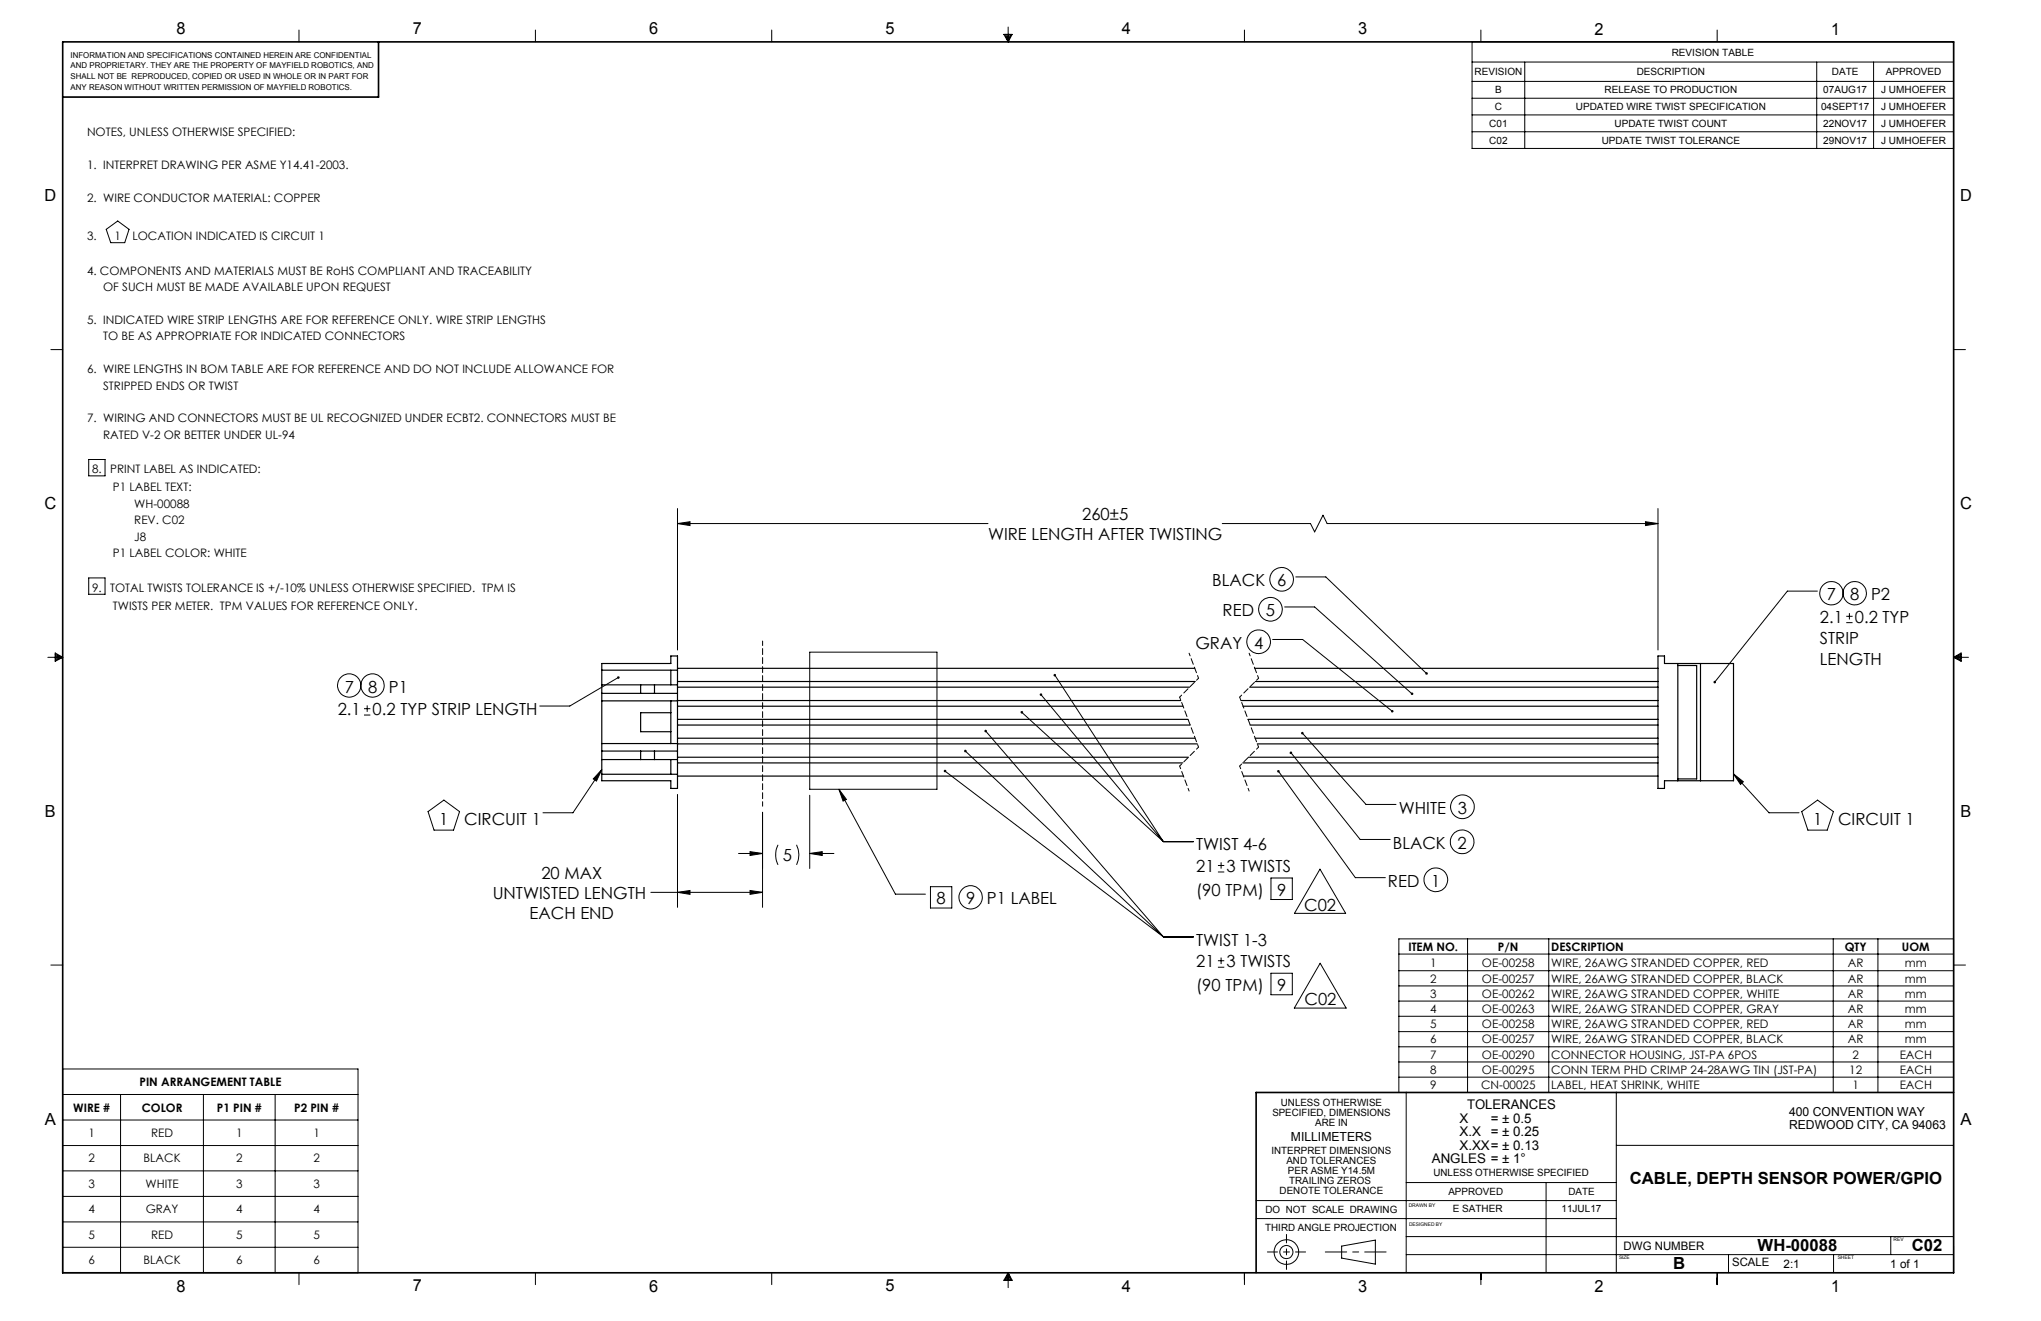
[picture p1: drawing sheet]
<svg xmlns="http://www.w3.org/2000/svg" width="432mm" height="279mm" viewBox="0 0 432 279" stroke-linecap="round" stroke-linejoin="round" font-family="sans-serif">
<g fill="none" stroke="#000" stroke-width=".21">
<path d="M63.3 6.4v2.5M113.3 6.4v2.5M163.3 6.4v2.5M212.4 7.3h1.7l-.8 1.6zM212.7 7.3l.6 1.6M213 7.3l.3 1.6M213.3 5.7v3.2M213.5 7.3l-.2 1.6M213.9 7.3l-.6 1.6M263.3 6.4v2.5M311.4 8.9h101.9v22.5h-101.9zM311.4 13.1h101.9"/>
<path d="M311.4 17.2h101.9M313.3 6.4v2.5M322.6 13.1v18.3M363.3 6.4v2.5M384.4 13.1v18.3M396.4 13.1v18.3M311.4 20.8h101.9M311.4 24.3h101.9M311.4 27.9h101.9M22.5 48.5l2.4-1.8 2.4 1.8-.9 2.8h-3zM10.8 73.9h2.5M413.3 73.9h2.5"/>
<path d="M18.8 97.2h3.4v3.4h-3.4zM143.3 110.7l2.7-.4v.9zM143.3 107.6v29.9M143.3 110.7h65.7M258.6 110.7h18.6l.9 1.8 1.8-3.5 .9 1.7h70M348.1 110.3l2.7 .4-2.7 .5zM350.8 107.6v29.9M10.1 139h3.2M11.7 138.1l1.6 .9-1.6 .9zM11.7 138.4l1.6 .6M11.7 138.7l1.6 .3M13.3 139l-1.6 .6"/>
<path d="M13.3 139l-1.6 .3M18.8 122.2h3.4v3.5h-3.4zM171.3 137.9h26.9v29h-26.9zM269.2 135.3h6.4l18.9 15.1M271.8 128.4h6.3l20.6 18.4M274.1 122h6.4l21.3 20.5M384.5 125h-6.4l-15.3 19.3M390.6 131.7h1.3M390.6 130.4h1.3M391.3 129.7v1.3M413.3 139h3.2M413.3 139l1.6-.9v1.8z"/>
<path d="M413.3 139l1.6 .6M413.3 139l1.6 .3M414.9 138.4l-1.6 .6M414.9 138.7l-1.6 .3M77 151.2h1.4M77 149.9h1.4M77.7 149.2v1.4M130.8 143.3l-10.3 6h-6.3M204.2 158.9l41.9 39.3M208.5 154.6l37.6 43.6M216.2 150.7l29.9 27.3M220.2 146.9l25.9 31.1"/>
<path d="M223.2 142.8l22.9 35.2M273.1 159.2l14.7 18.4h6.3M275.5 155l13.5 15.1h6.3M90.6 171.7l3.3-2.5 3.3 2.5-1.2 3.9h-4.2zM127.3 162.8l-1.1 2.4-.7-.5zM127.3 162.8l-6.1 9.1h-6.3M143.3 168v23.9M161.3 171.8v20.1M164.6 178.7a4.8 4.8 0 0 0 0 4.2M168.5 178.7a4.8 4.8 0 0 1 0 4.2M171.3 168.2v15.5M177.5 166.9l1.6 2.2-.7 .3z"/>
<path d="M177.5 166.9l11.9 22.2h6.4M199.9 163.1l46.2 35.1M246.1 178h6.4M270.5 163.1l16.2 22.5h6.4M366.7 163.7l2.1 1.6-.6 .6zM366.7 163.7l7.6 8.2h6.3M381.2 171.7l3.3-2.5 3.4 2.5-1.3 3.9h-4.1zM137.7 188.7h23.6M143.3 188.7l2.7-.4v.9zM156.2 180.5h5.1M158.7 188.3l2.6 .4-2.6 .5zM158.7 180.1l2.6 .4-2.6 .4z"/>
<path d="M171.3 180.5l2.7-.4v.8zM171.3 180.5h5.1M196.8 187.5h4.6v4.6h-4.6zM246.1 198.2h6.4M257.7 184.4h1.3M257.7 183.1h1.3M258.3 182.4v1.3M268.9 185.7h4.5v4.6h-4.5zM279.3 183.8l5.4 9.4h-10.8zM295.9 198.6h117.4v32.5h-117.4zM310.5 198.6v32.5M327.7 198.6v32.5"/>
<path d="M387.8 198.6v32.5M397.3 198.6v32.5M10.8 204.1h2.5M257.7 204.6h1.3M257.7 203.2h1.3M258.3 202.5v1.4M268.9 205.8h4.5v4.6h-4.5zM279.3 203.7l5.5 9.5h-11zM295.9 201.8h117.4M295.9 205.3h117.4M295.9 208.5h117.4M295.9 211.7h117.4"/>
<path d="M295.9 214.9h117.4M295.9 218.2h117.4M413.3 204.1h2.5M13.3 226.1h62.4v43.1h-62.4zM13.3 231.5h62.4M13.3 236.9h62.4M25.5 231.5v37.7M43 231.5v37.7M58.2 231.5v37.7M295.9 221.4h117.4M295.9 224.6h117.4M295.9 227.8h117.4"/>
<path d="M297.5 231.1v38.1M341.9 231.1v38.1M13.3 242.3h62.4M13.3 247.6h62.4M13.3 253h62.4M13.3 258.4h62.4M265.7 257.7h76.2M265.7 253.9h76.2M297.5 250.1h44.4M327.1 250.1v19.1M341.9 242.3h71.4M13.3 263.8h62.4"/>
<path d="M63.3 269.2v2.5M113.3 269.2v2.5M163.3 269.2v2.5M213.3 269.2v3.1M213.3 269.2l.8 1.6h-1.7zM213.3 269.2l-.6 1.6M213.3 269.2l-.3 1.6M213.3 269.2l.6 1.6M213.3 269.2l.2 1.6M263.3 269.2v2.5M283.8 263.6l7.2-1.3v5.1l-7.2-1.3zM297.5 265.4h115.8"/>
<path d="M297.5 261.5h115.8M313.3 269.2v2.5M363.3 269.2v2.5M365.7 265.4v3.8M387.9 265.4v3.8M400 261.5v3.9M413.3 263.6v5.6"/>
<circle cx="266.3" cy="135.7" r="2.51"/>
<circle cx="268.8" cy="128.9" r="2.51"/>
<circle cx="271.2" cy="122.5" r="2.5"/>
<circle cx="387.5" cy="125.5" r="2.47"/>
<circle cx="392.4" cy="125.5" r="2.46"/>
<circle cx="73.9" cy="145" r="2.47"/>
<circle cx="78.8" cy="145" r="2.46"/>
<circle cx="309.3" cy="178.1" r="2.49"/>
<circle cx="309.4" cy="170.6" r="2.5"/>
<circle cx="205.3" cy="189.8" r="2.46"/>
<circle cx="303.8" cy="186.1" r="2.51"/>
<circle cx="272.2" cy="264.8" r="2.6"/>
<circle cx="272.2" cy="264.8" r="1.38"/>
</g>
<path d="M251.6 138.2l2 5.2M264.3 138.2l2 5.2M249.6 147.4l4 10.6M253.6 143.4l-4 4M253.6 158l-4 4M262.3 147.4l4 10.6M266.3 143.4l-4 4M266.3 158l-4 4M249.6 162l2 5.3M262.3 162l2 5.3" fill="none" stroke="#000" stroke-width=".21" stroke-dasharray="1.3 .6" stroke-dashoffset=".7"/>
<path d="M293.2 264.8h-12.8" fill="none" stroke="#000" stroke-width=".21" stroke-dasharray="15.2 1.3 1.3 1.3" stroke-dashoffset="10.7"/>
<path d="M276.2 264.8h-8.1" fill="none" stroke="#000" stroke-width=".21" stroke-dasharray="15.2 1.3 1.3 1.3" stroke-dashoffset="13.1"/>
<path d="M272.2 268.5v-7.4" fill="none" stroke="#000" stroke-width=".21" stroke-dasharray="15.2 1.3 1.3 1.3" stroke-dashoffset="13.4"/>
<path d="M13.3 8.9h400v260.3h-400zM80.1 8.9v11.6h-66.8M413.3 231.1h-147.6v38.1" fill="none" stroke="#000" stroke-width=".35"/>
<path d="M161.3 135.6v34.9" fill="none" stroke="#000" stroke-width=".21" stroke-dasharray="1.3 .6" stroke-dashoffset=".3"/>
<g fill="#000">
<path d="M143.3 110.7l2.7-.4v.9zM348.1 110.3l2.7 .4-2.7 .5zM158.7 188.3l2.6 .4-2.6 .5zM143.3 188.7l2.7-.4v.9zM171.3 180.5l2.7-.4v.8zM158.7 180.1l2.6 .4-2.6 .4z"/>
<path d="M127.3 162.8l-1.1 2.4-.7-.5zM366.7 163.7l2.1 1.6-.6 .6zM362.6 144l-.1 .4 .3-.1-.2 .2a.27 .27 0 0 0 .4-.2 .27 .27 0 0 0-.4-.3zM208.4 154.4a.26 .26 0 0 0 0 .5 .26 .26 0 0 0 .4-.2 .26 .26 0 0 0-.4-.3l.1 .2zM204 158.7a.28 .28 0 0 0 .2 .4 .28 .28 0 0 0 .3-.3 .28 .28 0 0 0-.4-.2l.1 .3zM199.7 162.9a.27 .27 0 0 0 .2 .4 .27 .27 0 0 0 .3-.2 .27 .27 0 0 0-.4-.3l-.1 .1 .2 .2zM223 142.6a.28 .28 0 0 0 0 .5 .28 .28 0 0 0 .4-.2 .28 .28 0 0 0-.4-.3l.2 .2zM220 146.8a.27 .27 0 0 0 .1 .4 .27 .27 0 0 0 .4-.2 .27 .27 0 0 0-.4-.3l.1 .2zM216 150.5a.29 .29 0 0 0 0 .4 .29 .29 0 0 0 .4-.2 .29 .29 0 0 0-.4-.3l.2 .3zM270.3 162.9a.27 .27 0 0 0 0 .5 .27 .27 0 0 0 .4-.2 .27 .27 0 0 0-.3-.3l.1 .2zM272.9 159a.28 .28 0 0 0 .1 .5 .28 .28 0 0 0 .4-.2 .28 .28 0 0 0-.4-.3l.1 .2zM275.3 154.9a.26 .26 0 0 0 .2 .4 .26 .26 0 0 0 .3-.3 .26 .26 0 0 0-.5-.1l.2 .1zM294.3 150.3v.1a.27 .27 0 0 0 .1 .3 .27 .27 0 0 0 .3-.1l-.2-.2 .3 .1-.1-.3zM298.5 146.6v.3l.2 .1 .2-.1-.2-.1 .2 .1 .1-.2a.27 .27 0 0 0-.2-.2 .27 .27 0 0 0-.3 .1zM301.7 142.2l-.1 .1a.28 .28 0 0 0 .1 .4 .28 .28 0 0 0 .3-.1l-.2-.1 .2 .1a.27 .27 0 0 0 0-.4 .27 .27 0 0 0-.3 0zM130.6 143.1a.28 .28 0 0 0 .2 .5 .28 .28 0 0 0 .3-.4l-.3 .1 .3-.1zM177.5 166.9l1.6 2.2-.7 .3z"/>
</g>
<g fill="none" stroke="#000" stroke-width=".25">
<path d="M350.8 138.7h1.3v1.6h14.6v24.8h-14.6v1.7h-1.3zM127.3 140.3h14.6v-1.6h1.4v28.1h-1.4v-1.7h-14.6zM127.3 157.3h16M127.3 148.2h16M127.3 144.9h16M127.3 146.6h16M127.3 158.9h16M127.3 141.7h16M135.5 144.9v1.7M135.5 158.9v1.8M138.5 144.9v1.7M138.5 158.9v1.8"/>
<path d="M141.9 141.7v3.2M141.9 148.2v9.1M141.9 150.7h-6.4v4.1h6.4M143.3 157.3h110M143.3 156.1h109.5M143.3 153.4h108.5M143.3 152.2h108M143.3 149.4h107M143.3 148.2h106.5M143.3 145.3h108.4M143.3 144.1h109.6M143.3 141.4h109.5"/>
<path d="M262.5 148.2h88.3M263 149.4h87.8M264 152.2h86.8M264.4 145.3h86.4M264.5 153.4h86.3M265.5 141.4h85.3M265.5 156.1h85.3M265.6 144.1h85.2M266 157.3h84.8M355 140.3v24.8M355 140.8h4v23.9h-4M359.8 140.3v24.8"/>
<path d="M127.3 160.7h16M127.3 163.8h16M141.9 160.7v3.1M143.3 164.1h107.1M143.3 161.4h106.9M143.3 160.2h108.1M262.9 161.4h87.9M263.1 164.1h87.7M264.1 160.2h86.7"/>
</g>
<g font-size="3.5">
<text x="37.3" y="7.3">8</text>
<text x="87.3" y="7.3">7</text>
<text x="137.3" y="7.3">6</text>
<text x="187.3" y="7.3">5</text>
<text x="237.3" y="7.3">4</text>
<text x="287.4" y="7.3">3</text>
<text x="337.4" y="7.3">2</text>
<text x="387.4" y="7.3">1</text>
<text x="9.4" y="42.5">D</text>
<text x="414.7" y="42.5">D</text>
<text x="9.4" y="107.6">C</text>
<text x="414.7" y="107.7">C</text>
<text x="228.9" y="110">260±5</text>
<text x="209" y="114.2">WIRE LENGTH AFTER TWISTING</text>
<text x="256.5" y="124">BLACK</text>
<text x="270.2" y="124">6</text>
<text x="258.7" y="130.3">RED</text>
<text x="267.8" y="130.3">5</text>
<text x="385" y="131.7">2.1</text>
<text x="386.5" y="127">7</text>
<text x="391.4" y="127">8 P2</text>
<text x="392.4" y="131.7">0.2 TYP</text>
<text x="252.9" y="137.2">GRAY</text>
<text x="265.3" y="137.2">4</text>
<text x="385" y="136.2">STRIP</text>
<text x="385" y="140.7">LENGTH</text>
<text x="72.9" y="146.5">7</text>
<text x="77.9" y="146.5">8 P1</text>
<text x="71.4" y="151.2">2.1</text>
<text x="78.8" y="151.2">0.2 TYP STRIP LENGTH</text>
<text x="9.5" y="172.7">B</text>
<text x="296" y="172.1">WHITE</text>
<text x="308.4" y="172.1">3</text>
<text x="414.8" y="172.8">B</text>
<text x="92.9" y="174.5">1</text>
<text x="98.2" y="174.5">CIRCUIT 1</text>
<text x="253.1" y="179.9">TWIST 4-6</text>
<text x="294.7" y="179.5">BLACK</text>
<text x="308.4" y="179.5">2</text>
<text x="383.6" y="174.5">1</text>
<text x="388.9" y="174.5">CIRCUIT 1</text>
<text x="114.5" y="185.9">20 MAX</text>
<text x="165.6" y="182.1">5</text>
<text x="253.1" y="184.4">21</text>
<text x="259.5" y="184.4">3 TWISTS</text>
<text x="104.2" y="190.1">UNTWISTED LENGTH</text>
<text x="198.1" y="191.3">8</text>
<text x="204.4" y="191.3">9 P1 LABEL</text>
<text x="253.1" y="189.5">(90 TPM)</text>
<text x="270.2" y="189.5">9</text>
<text x="293.6" y="187.6">RED</text>
<text x="302.8" y="187.6">1</text>
<text x="112" y="194.3">EACH END</text>
<text x="275.9" y="192.6">C02</text>
<text x="253.1" y="200">TWIST 1-3</text>
<text x="253.1" y="204.5">21</text>
<text x="253.1" y="209.6">(90 TPM)</text>
<text x="259.5" y="204.5">3 TWISTS</text>
<text x="270.2" y="209.6">9</text>
<text x="276" y="212.6">C02</text>
<text x="9.5" y="237.9">A</text>
<text x="414.8" y="237.9">A</text>
<text x="344.8" y="250.5">CABLE, DEPTH SENSOR POWER/GPIO</text>
<text x="354" y="268.5">B</text>
<text x="371.8" y="264.7">WH-00088</text>
<text x="404.5" y="264.6">C02</text>
<text x="37.3" y="273.2">8</text>
<text x="87.3" y="273.1">7</text>
<text x="137.3" y="273.2">6</text>
<text x="187.3" y="273.1">5</text>
<text x="237.3" y="273.2">4</text>
<text x="287.4" y="273.2">3</text>
<text x="337.4" y="273.2">2</text>
<text x="387.4" y="273.2">1</text>
</g>
<g font-size="2.8">
<text x="308.8" y="237.5">X</text>
<text x="310.4" y="234.6">TOLERANCES</text>
<text x="315.4" y="237.5">= ± 0.5</text>
<text x="308.8" y="243.2">X.XX= ± 0.13</text>
<text x="308.8" y="240.3">X.X</text>
<text x="315.4" y="240.3">= ± 0.25</text>
<text x="302.9" y="246.1">ANGLES = ± 1°</text>
</g>
<g font-size="2.6">
<text x="378.5" y="238.9">REDWOOD CITY, CA 94063</text>
<text x="378.5" y="236.1">400 CONVENTION WAY</text>
<text x="273.1" y="241.4">MILLIMETERS</text>
</g>
<g font-size="2.5">
<text x="18.4" y="28.8">NOTES, UNLESS OTHERWISE SPECIFIED:</text>
<text x="18.4" y="35.8">1. INTERPRET DRAWING PER ASME Y14.41-2003.</text>
<text x="18.4" y="42.7">2. WIRE CONDUCTOR MATERIAL: COPPER</text>
<text x="18.4" y="50.7">3.</text>
<text x="24.2" y="50.7">1</text>
<text x="28" y="50.7">LOCATION INDICATED IS CIRCUIT 1</text>
<text x="18.4" y="58.1">4. COMPONENTS AND MATERIALS MUST BE RoHS COMPLIANT AND TRACEABILITY</text>
<text x="21.8" y="61.6">OF SUCH MUST BE MADE AVAILABLE UPON REQUEST</text>
<text x="18.4" y="68.5">5. INDICATED WIRE STRIP LENGTHS ARE FOR REFERENCE ONLY. WIRE STRIP LENGTHS</text>
<text x="21.8" y="72">TO BE AS APPROPRIATE FOR INDICATED CONNECTORS</text>
<text x="18.4" y="78.9">6. WIRE LENGTHS IN BOM TABLE ARE FOR REFERENCE AND DO NOT INCLUDE ALLOWANCE FOR</text>
<text x="21.8" y="82.4">STRIPPED ENDS OR TWIST</text>
<text x="18.4" y="89.3">7. WIRING AND CONNECTORS MUST BE UL RECOGNIZED UNDER ECBT2. CONNECTORS MUST BE</text>
<text x="21.8" y="92.8">RATED V-2 OR BETTER UNDER UL-94</text>
<text x="19.5" y="100.1">8.</text>
<text x="23.3" y="100.1">PRINT LABEL AS INDICATED:</text>
<text x="23.9" y="104">P1 LABEL TEXT:</text>
<text x="28.4" y="107.4">WH-00088</text>
<text x="28.4" y="110.9">REV. C02</text>
<text x="23.9" y="117.8">P1 LABEL COLOR: WHITE</text>
<text x="28.4" y="114.4">J8</text>
<text x="19.5" y="125.1">9.</text>
<text x="23.3" y="125.1">TOTAL TWISTS TOLERANCE IS +/-10% UNLESS OTHERWISE SPECIFIED. TPM IS</text>
<text x="23.9" y="129">TWISTS PER METER. TPM VALUES FOR REFERENCE ONLY.</text>
<text x="298" y="201.1">ITEM NO.</text>
<text x="316.9" y="201.1">P/N</text>
<text x="328.2" y="201.1">DESCRIPTION</text>
<text x="390.3" y="201.1">QTY</text>
<text x="402.4" y="201.1">UOM</text>
<text x="302.6" y="204.5">1</text>
<text x="302.6" y="207.8">2</text>
<text x="313.5" y="204.5">OE-00258</text>
<text x="313.5" y="207.8">OE-00257</text>
<text x="328.2" y="204.5">WIRE, 26AWG STRANDED COPPER, RED</text>
<text x="328.2" y="207.8">WIRE, 26AWG STRANDED COPPER, BLACK</text>
<text x="390.9" y="204.5">AR</text>
<text x="390.9" y="207.8">AR</text>
<text x="403" y="204.5">mm</text>
<text x="403" y="207.8">mm</text>
<text x="302.6" y="211">3</text>
<text x="302.6" y="214.3">4</text>
<text x="313.5" y="211">OE-00262</text>
<text x="313.5" y="214.3">OE-00263</text>
<text x="328.2" y="211">WIRE, 26AWG STRANDED COPPER, WHITE</text>
<text x="328.2" y="214.3">WIRE, 26AWG STRANDED COPPER, GRAY</text>
<text x="390.9" y="211">AR</text>
<text x="390.9" y="214.3">AR</text>
<text x="403" y="211">mm</text>
<text x="403" y="214.3">mm</text>
<text x="302.6" y="217.5">5</text>
<text x="302.6" y="220.7">6</text>
<text x="313.5" y="217.5">OE-00258</text>
<text x="313.5" y="220.7">OE-00257</text>
<text x="328.2" y="217.5">WIRE, 26AWG STRANDED COPPER, RED</text>
<text x="328.2" y="220.7">WIRE, 26AWG STRANDED COPPER, BLACK</text>
<text x="390.9" y="217.5">AR</text>
<text x="390.9" y="220.7">AR</text>
<text x="403" y="217.5">mm</text>
<text x="403" y="220.7">mm</text>
<text x="302.6" y="223.9">7</text>
<text x="302.6" y="227.1">8</text>
<text x="313.5" y="223.9">OE-00290</text>
<text x="313.5" y="227.1">OE-00295</text>
<text x="328.2" y="223.9">CONNECTOR HOUSING, JST-PA 6POS</text>
<text x="328.2" y="227.1">CONN TERM PHD CRIMP 24-28AWG TIN (JST-PA)</text>
<text x="391.2" y="227.1">12</text>
<text x="391.9" y="223.9">2</text>
<text x="401.9" y="223.9">EACH</text>
<text x="401.9" y="227.1">EACH</text>
<text x="29.5" y="229.7">PIN ARRANGEMENT TABLE</text>
<text x="302.6" y="230.4">9</text>
<text x="313.4" y="230.4">CN-00025</text>
<text x="328.2" y="230.4">LABEL, HEAT SHRINK, WHITE</text>
<text x="391.9" y="230.4">1</text>
<text x="401.9" y="230.4">EACH</text>
<text x="15.5" y="235.1">WIRE #</text>
<text x="30" y="235.1">COLOR</text>
<text x="45.9" y="235.1">P1 PIN #</text>
<text x="62.2" y="235.1">P2 PIN #</text>
<text x="18.7" y="240.5">1</text>
<text x="18.7" y="245.9">2</text>
<text x="30.4" y="245.9">BLACK</text>
<text x="32" y="240.5">RED</text>
<text x="50" y="240.5">1</text>
<text x="50" y="245.9">2</text>
<text x="66.3" y="240.5">1</text>
<text x="66.3" y="245.9">2</text>
<text x="18.7" y="251.3">3</text>
<text x="30.8" y="251.3">WHITE</text>
<text x="50" y="251.3">3</text>
<text x="66.3" y="251.3">3</text>
<text x="18.7" y="256.6">4</text>
<text x="30.8" y="256.6">GRAY</text>
<text x="50" y="256.6">4</text>
<text x="66.3" y="256.6">4</text>
<text x="18.7" y="262">5</text>
<text x="32" y="262">RED</text>
<text x="50" y="262">5</text>
<text x="66.3" y="262">5</text>
<text x="18.7" y="267.4">6</text>
<text x="30.4" y="267.4">BLACK</text>
<text x="50" y="267.4">6</text>
<text x="66.3" y="267.4">6</text>
<text x="343.5" y="264.3">DWG NUMBER</text>
<text x="377.3" y="268.1">2:1</text>
<text x="399.9" y="268.1">1 of 1</text>
</g>
<text font-size="2.4" x="366.5" y="267.8">SCALE</text>
<g font-size="2.1">
<text x="353.7" y="11.8">REVISION TABLE</text>
<text x="312" y="15.9">REVISION</text>
<text x="346.3" y="15.9">DESCRIPTION</text>
<text x="387.6" y="15.9">DATE</text>
<text x="399" y="15.9">APPROVED</text>
<text x="316.3" y="23.3">C</text>
<text x="316.3" y="19.8">B</text>
<text x="333.4" y="23.3">UPDATED WIRE TWIST SPECIFICATION</text>
<text x="339.4" y="19.8">RELEASE TO PRODUCTION</text>
<text x="385.3" y="23.3">04SEPT17</text>
<text x="385.7" y="19.8">07AUG17</text>
<text x="398" y="19.8">J UMHOEFER</text>
<text x="398" y="23.3">J UMHOEFER</text>
<text x="315.1" y="26.9">C01</text>
<text x="341.6" y="26.9">UPDATE TWIST COUNT</text>
<text x="385.7" y="26.9">22NOV17</text>
<text x="398" y="26.9">J UMHOEFER</text>
<text x="315.1" y="30.4">C02</text>
<text x="338.9" y="30.4">UPDATE TWIST TOLERANCE</text>
<text x="385.7" y="30.4">29NOV17</text>
<text x="398" y="30.4">J UMHOEFER</text>
<text x="269.2" y="236.1">SPECIFIED, DIMENSIONS</text>
<text x="271" y="234">UNLESS OTHERWISE</text>
<text x="278.2" y="238.3">ARE IN</text>
<text x="269" y="244">INTERPRET DIMENSIONS</text>
<text x="272.2" y="246.1">AND TOLERANCES</text>
<text x="272.5" y="248.2">PER ASME Y14.5M</text>
<text x="272.8" y="250.4">TRAILING ZEROS</text>
<text x="303.3" y="248.8">UNLESS OTHERWISE SPECIFIED</text>
<text x="267.7" y="256.6">DO NOT SCALE DRAWING</text>
<text x="270.7" y="252.5">DENOTE TOLERANCE</text>
<text x="306.4" y="252.7">APPROVED</text>
<text x="307.3" y="256.4">E SATHER</text>
<text x="330.4" y="256.4">11JUL17</text>
<text x="331.8" y="252.7">DATE</text>
<text x="267.7" y="260.3">THIRD ANGLE PROJECTION</text>
</g>
<g font-size="1.7">
<text x="14.9" y="12.2">INFORMATION AND SPECIFICATIONS CONTAINED HEREIN ARE CONFIDENTIAL</text>
<text x="14.9" y="14.5">AND PROPRIETARY. THEY ARE THE PROPERTY OF MAYFIELD ROBOTICS, AND</text>
<text x="14.9" y="16.7">SHALL NOT BE REPRODUCED, COPIED OR USED IN WHOLE OR IN PART FOR</text>
<text x="14.9" y="19">ANY REASON WITHOUT WRITTEN PERMISSION OF MAYFIELD ROBOTICS.</text>
</g>
<g font-size="1.1">
<text x="298" y="255.2">DRAWN BY</text>
<text x="298.1" y="259.2">DESIGNED BY</text>
<text x="400.6" y="262.6">REV</text>
<text x="342.5" y="266.3">SIZE</text>
<text x="388.8" y="266.4">SHEET</text>
</g>
</svg>
